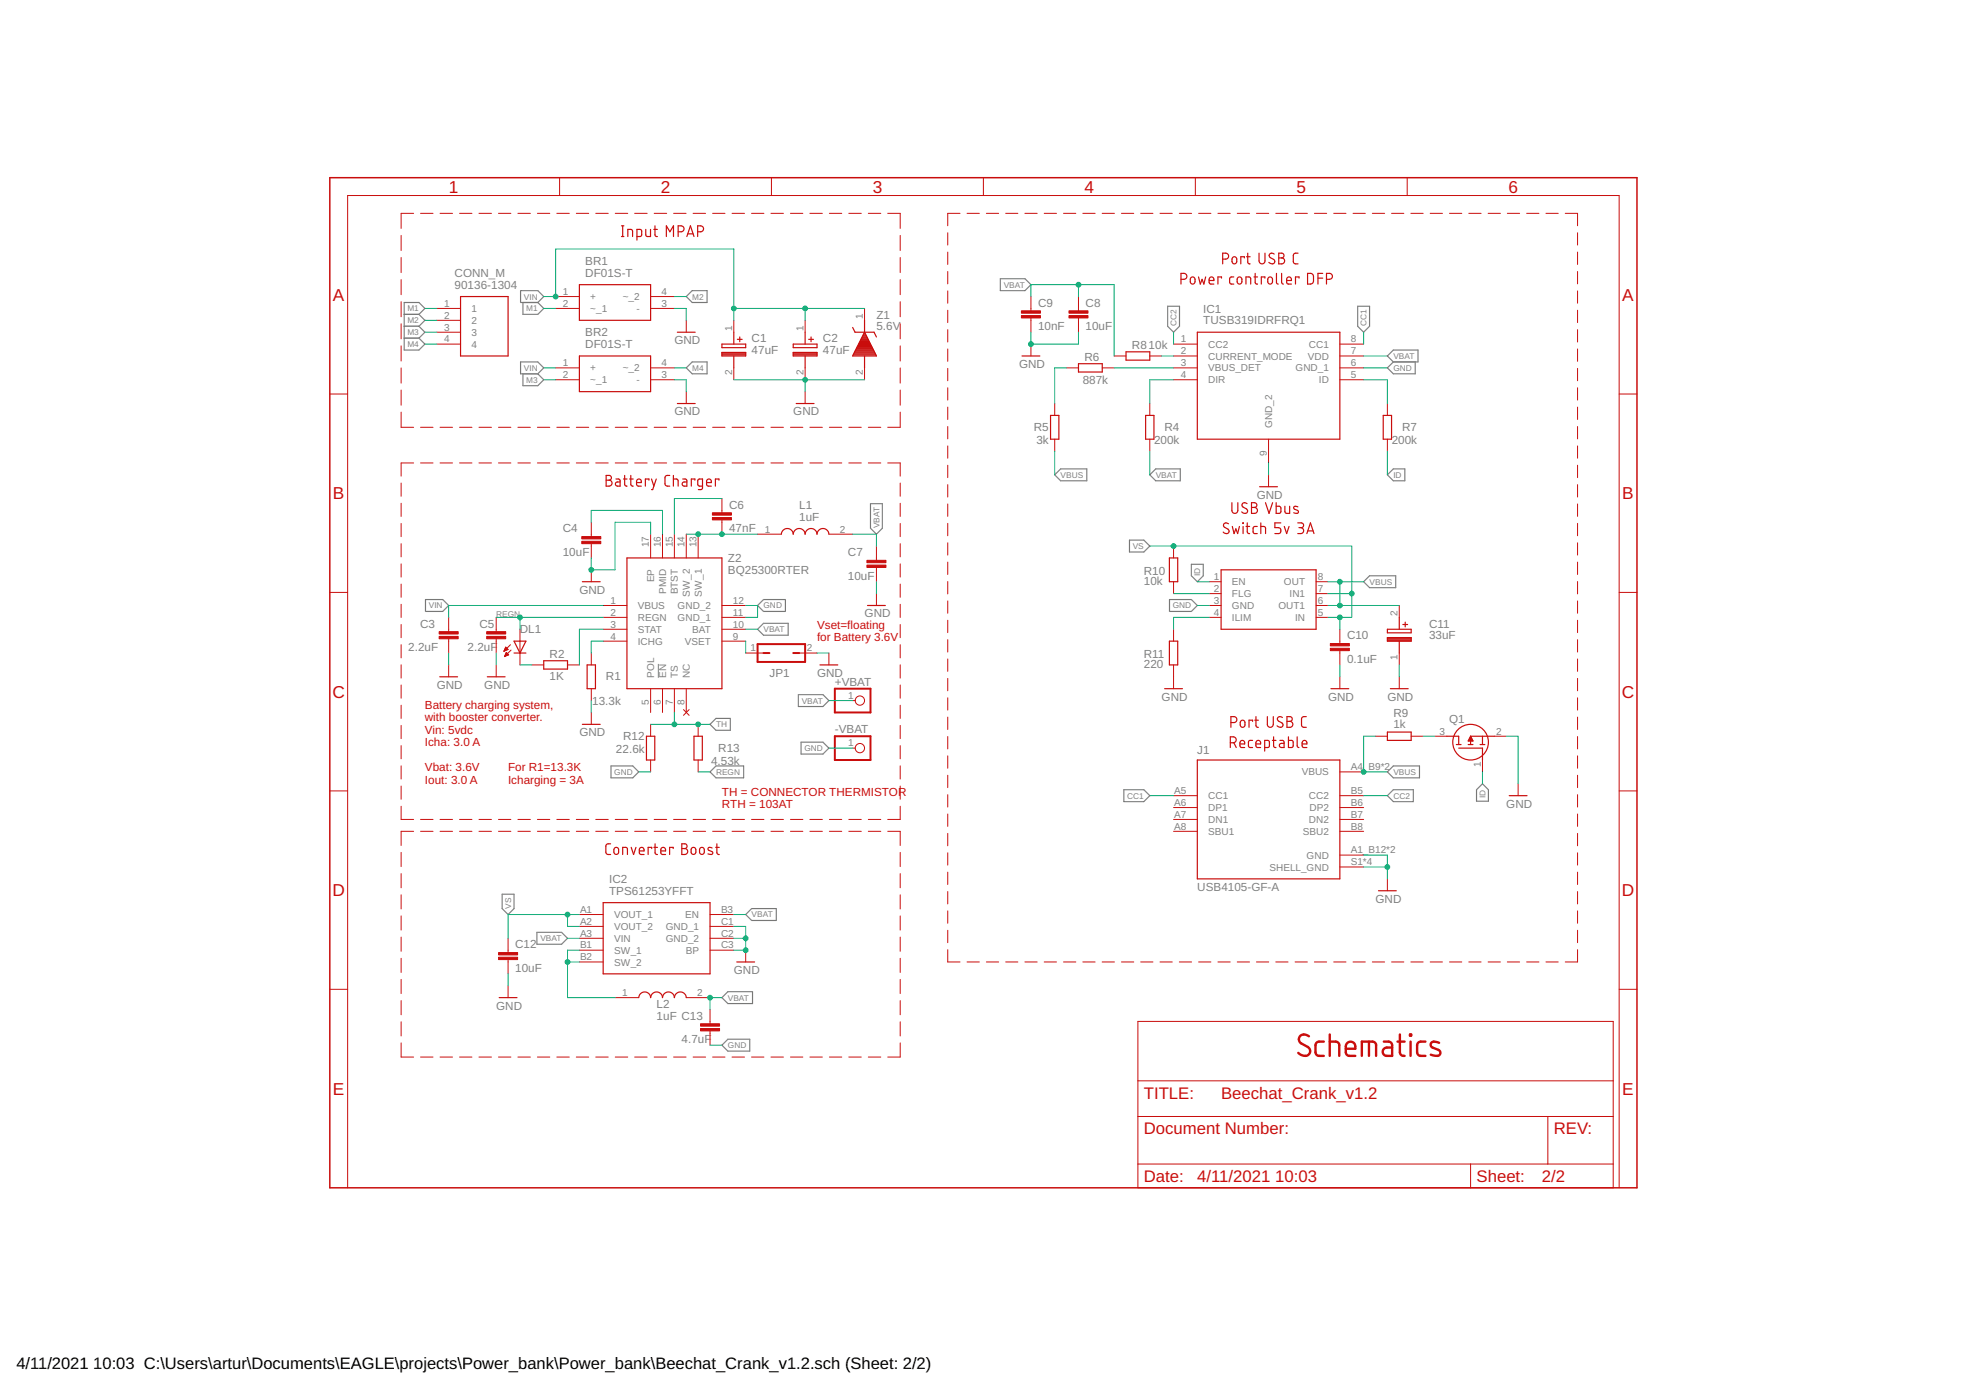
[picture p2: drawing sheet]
<svg xmlns="http://www.w3.org/2000/svg" width="420mm" height="297mm" viewBox="0 0 420 297" stroke-linecap="round" stroke-linejoin="round" font-family="sans-serif">
<path d="M140.7 141.9v2.9" fill="none" stroke="#808080" stroke-width=".21"/>
<g fill="none" stroke="#808080" stroke-width=".25">
<path d="M213.8 59.6h5.3l1.2 1.2-1.2 1.3h-5.3zM86.4 67.2h3.1M86.4 69.7h3.1M86.4 72.3h3.1M89.5 67.2l1.3-1.3-1.3-1.3h-3.1v10.2h3.1l1.3-1.3-1.3-1.2M89.5 67.2l1.3 1.3-1.3 1.2M89.5 69.7l1.3 1.3-1.3 1.3M111.3 62.1h3.6l1.3 1.3-1.3 1.2h-3.6zM111.3 77.3h3.6l1.3 1.3-1.3 1.3h-3.6zM111.8 64.6v2.6h3.1l1.3-1.3-1.3-1.3M111.8 79.9v2.5h3.1l1.3-1.2-1.3-1.3M146.7 63.4l1.2-1.3h3.2v2.5h-3.2z"/>
<path d="M146.7 78.6l1.2-1.3h3.2v2.6h-3.2zM249.5 65.4h2.6v4.3l-1.3 1.3-1.3-1.3zM290.2 65.4h2.5v4.3l-1.3 1.3-1.2-1.3zM296.5 76.1l1.3-1.3h5.2v2.5h-5.2zM297.8 77.3l-1.3 1.3 1.3 1.3h4.7v-2.6M186 107.6h2.6v5.3l-1.3 1.3-1.3-1.3zM226.7 100.2h5.6v2.5h-5.6l-1.3-1.2zM241.4 115.4h3.1l1.2 1.3-1.2 1.3h-3.1zM245.7 101.5l1.3-1.3h5.2v2.5h-5.2zM297.8 100.2h2.4v2.5h-2.4l-1.3-1.2zM90.9 128.1h3.7l1.3 1.3-1.3 1.3h-3.7zM161.9 129.4l1.3-1.3h4.7v2.6h-4.7z"/>
<path d="M161.9 134.5l1.3-1.3h5.2v2.5h-5.2zM249.9 128.1h4.7l1.3 1.3-1.3 1.3h-4.7zM254.6 120.6h2.6v2.4l-1.3 1.3-1.3-1.3zM291.4 124.3l1.3-1.3h5.6v2.6h-5.6zM151.7 154.8l1.3-1.3h3.1v2.6h-3.1zM170.6 148.4h5.3l1.2 1.3-1.2 1.3h-5.3zM171.2 158.6h4.7l1.2 1.3-1.2 1.2h-4.7zM130.6 163.7h4.6l1.3 1.3-1.3 1.2h-4.6zM151.7 165l1.3-1.3h5.9v2.5h-5.9zM240.2 168.8h4.3l1.2 1.2-1.2 1.3h-4.3zM296.5 165l1.3-1.3h5.6v2.5h-5.6zM296.5 170l1.3-1.2h4.2v2.5h-4.2z"/>
<path d="M316.8 167.5l1.3 1.3v2.4h-2.5v-2.4zM107.3 191.1h2.6v3.1l-1.3 1.2-1.3-1.2zM114.7 199.2h5.3l1.3 1.3-1.3 1.3h-5.3zM159.4 195.4l1.2-1.2h5.3v2.5h-5.3zM154.3 213.2l1.3-1.3h5.2v2.6h-5.2zM154.3 223.4l1.3-1.3h4.6v2.5h-4.6z"/>
</g>
<g fill="none" stroke="#c90d0c" stroke-width=".21">
<path d="M119.6 38v3.8M164.9 38v3.8M210.2 38v3.8M255.5 38v3.8M300.7 38v3.8M85.7 50.3v3.2M85.7 55v3.3M85.7 59.8v3.2M88.4 45.6h-2.7v3.2M89.9 45.6h2.6M94 45.6h2.7M98.2 45.6h2.7"/>
<path d="M102.4 45.6h2.6M106.5 45.6h2.7M110.7 45.6h2.6M114.9 45.6h2.6M119 45.6h2.7M123.2 45.6h2.6M127.3 45.6h2.7M131.5 45.6h2.7M135.6 45.6h2.7M139.8 45.6h2.7M144 45.6h2.6M148.1 45.6h2.7"/>
<path d="M152.3 45.6h2.6M156.4 45.6h2.7M160.6 45.6h2.7M164.8 45.6h2.6M168.9 45.6h2.7M173.1 45.6h2.6M177.2 45.6h2.7M181.4 45.6h2.7M185.6 45.6h2.6M189.7 45.6h2.7v3.2M192.4 50.3v3.2M192.4 55v3.3"/>
<path d="M192.4 59.8v3.2M202.5 49.7v2.7M202.5 53.9v2.6M202.5 58v2.7M205.2 45.6h-2.7v2.6M206.7 45.6h2.6M210.8 45.6h2.6M214.9 45.6h2.6M219 45.6h2.7M223.2 45.6h2.6M227.3 45.6h2.6M231.4 45.6h2.6"/>
<path d="M235.5 45.6h2.7M239.7 45.6h2.6M243.8 45.6h2.6M247.9 45.6h2.6M252 45.6h2.7M256.2 45.6h2.6M260.3 45.6h2.6M264.4 45.6h2.6M268.5 45.6h2.6M272.6 45.6h2.7M276.8 45.6h2.6M280.9 45.6h2.6"/>
<path d="M285 45.6h2.7M289.2 45.6h2.6M293.3 45.6h2.6M297.4 45.6h2.6M301.5 45.6h2.6M305.6 45.6h2.7M309.8 45.6h2.6M313.9 45.6h2.6M318 45.6h2.7M322.1 45.6h2.7M326.3 45.6h2.6M330.4 45.6h2.6"/>
<path d="M334.5 45.6h2.6v2.6M337.1 49.7v2.7M337.1 53.9v2.6M337.1 58v2.7M85.7 64.5v3.2M85.7 69.2v3.2M85.7 73.9v3.3M85.7 78.6v3.3M93.3 65.9h5.1M93.3 68.5h5.1M93.3 71h5.1M93.3 73.5h5.1"/>
<path d="M118.7 65.9h5.1M118.7 63.4h5.1M118.7 78.6h5.1M139 65.9h5.1M139 63.4h5.1M139 78.6h5.1M146.7 68.5v2.5M156.8 68.5v2.5M156.8 78.6v2.6M172.1 68.5v2.5M172.1 78.6v2.6M184.8 65.9v2.6"/>
<path d="M184.8 78.6v2.6M192.4 64.5v3.2M192.4 69.2v3.2M192.4 73.9v3.3M192.4 78.6v3.3M202.5 62.2v2.6M202.5 66.3v2.6M202.5 70.4v2.7M202.5 74.6v2.6M202.5 78.7v2.7M220.3 63.4v3M220.3 67.9v3.1"/>
<path d="M220.3 73.5v2.6M227.9 78.6h2.6M230.5 63.4v3M230.5 67.9v3.1M235.6 78.6h2.5M238.1 76.1h2.5M245.7 76.1h2.6M250.8 73.5h5.1M250.8 78.6h5.1M250.8 76.1h5.1M286.3 73.5h5.1M286.3 78.6h5.1"/>
<path d="M286.3 76.1h5.1M337.1 62.2v2.6M337.1 66.3v2.6M337.1 70.4v2.7M337.1 74.6v2.6M337.1 78.7v2.7M70.5 84.2h3.8M85.7 83.4v3.2M85.7 88.1v3.2h2.7M88.4 98.9h-2.7v2.8M89.9 91.3h2.6M89.9 98.9h2.6"/>
<path d="M94 91.3h2.7M94 98.9h2.7M98.2 91.3h2.7M98.2 98.9h2.7M102.4 91.3h2.6M102.4 98.9h2.6M106.5 91.3h2.7M106.5 98.9h2.7M110.7 91.3h2.6M110.7 98.9h2.6M114.9 91.3h2.6M114.9 98.9h2.6"/>
<path d="M118.7 81.2h5.1M119 91.3h2.7M119 98.9h2.7M123.2 91.3h2.6M123.2 98.9h2.6M127.3 91.3h2.7M127.3 98.9h2.7M131.5 91.3h2.7M131.5 98.9h2.7M135.6 91.3h2.7M135.6 98.9h2.7M139 81.2h5.1"/>
<path d="M139.8 91.3h2.7M139.8 98.9h2.7M144 91.3h2.6M144 98.9h2.6M146.7 83.7v2.5M148.1 91.3h2.7M148.1 98.9h2.7M152.3 91.3h2.6M152.3 98.9h2.6M156.4 91.3h2.7M156.4 98.9h2.7M160.6 91.3h2.7"/>
<path d="M160.6 98.9h2.7M164.8 91.3h2.6M164.8 98.9h2.6M168.9 91.3h2.7M168.9 98.9h2.7M172.1 83.7v2.5M173.1 91.3h2.6M173.1 98.9h2.6M177.2 91.3h2.7M177.2 98.9h2.7M181.4 91.3h2.7M181.4 98.9h2.7"/>
<path d="M185.6 91.3h2.6M185.6 98.9h2.6M189.7 98.9h2.7v2.8M192.4 88.1v3.2h-2.7M192.4 83.4v3.2M202.5 82.9v2.6M202.5 87v2.6M202.5 91.1v2.7M202.5 95.3v2.6M202.5 99.4v2.7M225.4 86.2v2.6M225.4 93.9v2.5"/>
<path d="M245.7 86.2v2.6M245.7 93.9v2.5M250.8 81.2h5.1M271.1 93.9v5M286.3 81.2h5.1M296.5 86.2v2.6M296.5 93.9v2.5M337.1 82.9v2.6M337.1 87v2.6M337.1 91.1v2.7M337.1 95.3v2.6M337.1 99.4v2.7"/>
<path d="M346 84.2h3.8M85.7 103.2v2.8M85.7 107.5v2.9M85.7 111.9v2.8M85.7 116.2v2.8M126.4 111.6v3.1M126.4 116.2v3M139 114.2v5M141.6 114.2v5M144.1 114.2v5M146.7 114.2v5M149.2 114.2v5"/>
<path d="M154.3 106.5v3.1M154.3 111.1v3.1M161.9 114.2h5.1M177.1 114.2h5.1M187.3 116.7v3M192.4 103.2v2.8M192.4 107.5v2.9M192.4 111.9v2.8M192.4 116.2v2.8M202.5 103.6v2.6M202.5 107.7v2.6M202.5 111.8v2.7"/>
<path d="M202.5 116v2.6M250.8 116.7v2.5M271.1 101.5v2.5M337.1 103.6v2.6M337.1 107.7v2.6M337.1 111.8v2.7M337.1 116v2.6M70.5 126.6h3.8M85.7 120.5v2.8M85.7 124.8v2.8M85.7 129.1v2.9M85.7 133.5v2.8"/>
<path d="M85.7 137.8v2.8M95.9 131.9v3.1M95.9 136.5v3.1M106 131.9v3.1M106 136.5v3.1M107.7 139.1h.1M107.8 139h.3M107.8 138.9h.6M107.9 138.7h.6M107.9 138.6h.5M108 138.5h.3M108 140h.6"/>
<path d="M108 138.4h.2M108 139.8h.6M108.1 138.3l.5 .5-.9 .4zM108.1 139.7h.4M108.1 139.6h.3M108.2 139.5h.1M108.2 139.4l.5 .5-.9 .4zM109.1 137.8l-1.4 1.4M109.2 138.9l-1.4 1.4M111.1 134.5v7.6M126.4 121.8v2.5M126.4 139.6v2.5"/>
<path d="M128.9 129.4h5.1M128.9 131.9h5.1M128.9 134.5h5.1M128.9 137h5.1M154.3 129.4h5.1M154.3 131.9h5.1M154.3 134.5h5.1M154.3 137h5.1M159.4 139.6h3.8M170.8 139.6h3.8M177.1 139.6v2.5M187.3 121.3v3"/>
<path d="M187.3 126.9v2.5M192.4 120.5v2.8M192.4 124.8v2.8M192.4 129.1v2.9M192.4 133.5v2.8M192.4 137.8v2.8M202.5 120.1v2.7M202.5 124.3v2.6M202.5 128.4v2.6M202.5 132.5v2.7M202.5 136.7v2.6M250.8 124.3v2.6"/>
<path d="M250.8 134.5v2.5M258.4 129.4h2.6M258.4 131.9h2.6M258.4 124.3h2.6M258.4 126.9h2.6M281.3 129.4h2.5M281.3 131.9h2.5M281.3 124.3h2.5M281.3 126.9h2.5M286.3 134.5v3M286.3 139v3.1M299 129.4v2.5"/>
<path d="M299 139.6v2.5M337.1 120.1v2.7M337.1 124.3v2.6M337.1 128.4v2.6M337.1 132.5v2.7M337.1 136.7v2.6M346 126.6h3.8M85.7 142.1v2.8M85.7 146.4v2.8M85.7 150.7v2.8M85.7 155v2.8M85.7 159.3v2.9"/>
<path d="M95.9 142.1v2.5M106 142.1v2.5M107.9 140.2h.2M107.9 140.1h.5M113.7 142.1h2.5M121.3 142.1h2.5M126.4 147.2v2.5M126.4 152.3v2.5M139 147.2v5.1M139 154.8v2.5M141.6 147.2v5.1M144.1 147.2v5.1"/>
<path d="M146.1 151.6l1.2 1.3M146.7 147.2v5.1M147.3 151.6l-1.2 1.3M149.2 154.8v2.5M182.2 149.7h.6M182.2 159.9h.6M192.4 142.1v2.8M192.4 146.4v2.8M192.4 150.7v2.8M192.4 155v2.8M192.4 159.3v2.9M202.5 140.8v2.7"/>
<path d="M202.5 145v2.6M202.5 149.1v2.6M202.5 153.2v2.7M202.5 157.4v2.6M250.8 142.1v5.1M286.3 144.6v2.6M294 157.3h2.5M299 144.6v2.6M301.6 157.3h2.5M306.7 157.3h2.5M319.4 157.3h2.5M337.1 140.8v2.7"/>
<path d="M337.1 145v2.6M337.1 149.1v2.6M337.1 153.2v2.7M337.1 157.4v2.6M70.5 169h3.8M85.7 163.7v2.8M85.7 168v2.8M85.7 172.3v2.8h2.7M88.4 177.7h-2.7v3M89.9 175.1h2.6M89.9 177.7h2.6M94 175.1h2.7"/>
<path d="M94 177.7h2.7M98.2 175.1h2.7M98.2 177.7h2.7M102.4 175.1h2.6M102.4 177.7h2.6M106.5 175.1h2.7M106.5 177.7h2.7M110.7 175.1h2.6M110.7 177.7h2.6M114.9 175.1h2.6M114.9 177.7h2.6M119 175.1h2.7"/>
<path d="M119 177.7h2.7M123.2 175.1h2.6M123.2 177.7h2.6M127.3 175.1h2.7M127.3 177.7h2.7M131.5 175.1h2.7M131.5 177.7h2.7M135.6 175.1h2.7M135.6 177.7h2.7M139 162.4v2.6M139.8 175.1h2.7M139.8 177.7h2.7"/>
<path d="M144 175.1h2.6M144 177.7h2.6M148.1 175.1h2.7M148.1 177.7h2.7M149.2 162.4v2.6M152.3 175.1h2.6M152.3 177.7h2.6M156.4 175.1h2.7M156.4 177.7h2.7M160.6 175.1h2.7M160.6 177.7h2.7M164.8 175.1h2.6"/>
<path d="M164.8 177.7h2.6M168.9 175.1h2.7M168.9 177.7h2.7M173.1 175.1h2.6M173.1 177.7h2.6M177.2 175.1h2.7M177.2 177.7h2.7M181.4 175.1h2.7M181.4 177.7h2.7M185.6 175.1h2.6M185.6 177.7h2.6M189.7 177.7h2.7v3"/>
<path d="M192.4 163.7v2.8M192.4 168v2.8M192.4 172.3v2.8h-2.7M202.5 161.5v2.7M202.5 165.7v2.6M202.5 169.8v2.7M202.5 173.9v2.7M202.5 178.1v2.6M250.8 175.1h5.1M250.8 177.7h5.1M250.8 170h5.1M250.8 172.6h5.1"/>
<path d="M286.3 175.1h5.1M286.3 177.7h5.1M286.3 170h5.1M286.3 172.6h5.1M286.3 165h5.1M316.8 162.4v2.6M324.4 167.5v2.5M337.1 161.5v2.7M337.1 165.7v2.6M337.1 169.8v2.7M337.1 173.9v2.7M337.1 178.1v2.6"/>
<path d="M346 169h3.8M85.7 182.2v3M85.7 186.7v3M85.7 191.2v3M85.7 195.7v3.1M123.8 195.4h5.1M123.8 198h5.1M151.7 195.4h5.1M151.7 198h5.1M192.4 182.2v3M192.4 186.7v3M192.4 191.2v3"/>
<path d="M192.4 195.7v3.1M202.5 182.2v2.7M202.5 186.4v2.6M202.5 190.5v2.7M202.5 194.6v2.7M202.5 198.8v2.6M286.3 182.7h5.1M286.3 185.3h5.1M296.5 187.8v2.6M337.1 182.2v2.7M337.1 186.4v2.6M337.1 190.5v2.7"/>
<path d="M337.1 194.6v2.7M337.1 198.8v2.6M70.5 211.4h3.8M85.7 200.3v3M85.7 204.8v3M85.7 209.3v3M85.7 213.8v3.1M85.7 218.4v3M108.6 200.5v3.1M108.6 205.1v3M108.6 210.7v2.5M123.8 205.6h5.1"/>
<path d="M123.8 200.5h5.1M123.8 203.1h5.1M131.4 213.2h5.1M146.7 213.2h5M151.7 200.5h5.1M151.7 203.1h5.1M151.7 215.7v3.1M159.4 203.1v2.5M192.4 200.3v3M192.4 204.8v3M192.4 209.3v3M192.4 213.8v3.1"/>
<path d="M192.4 218.4v3M202.5 202.9v2.7h2.7M206.7 205.6h2.6M210.8 205.6h2.6M214.9 205.6h2.6M219 205.6h2.7M223.2 205.6h2.6M227.3 205.6h2.6M231.4 205.6h2.6M235.5 205.6h2.7M239.7 205.6h2.6M243.2 218.3h101.6v35.5h-101.6z"/>
<path d="M243.8 205.6h2.6M247.9 205.6h2.6M252 205.6h2.7M256.2 205.6h2.6M260.3 205.6h2.6M264.4 205.6h2.6M268.5 205.6h2.6M272.6 205.6h2.7M276.8 205.6h2.6M280.9 205.6h2.6M285 205.6h2.7M289.2 205.6h2.6"/>
<path d="M293.3 205.6h2.6M297.4 205.6h2.6M301.5 205.6h2.6M305.6 205.6h2.7M309.8 205.6h2.6M313.9 205.6h2.6M318 205.6h2.7M322.1 205.6h2.7M326.3 205.6h2.6M330.4 205.6h2.6M337.1 202.9v2.7h-2.6M346 211.4h3.8"/>
<path d="M85.7 222.9v3h2.7M89.9 225.9h2.6M94 225.9h2.7M98.2 225.9h2.7M102.4 225.9h2.6M106.5 225.9h2.7M110.7 225.9h2.6M114.9 225.9h2.6M119 225.9h2.7M123.2 225.9h2.6M127.3 225.9h2.7M131.5 225.9h2.7"/>
<path d="M135.6 225.9h2.7M139.8 225.9h2.7M144 225.9h2.6M148.1 225.9h2.7M151.7 220.3v3.1M152.3 225.9h2.6M156.4 225.9h2.7M160.6 225.9h2.7M164.8 225.9h2.6M168.9 225.9h2.7M173.1 225.9h2.6M177.2 225.9h2.7"/>
<path d="M181.4 225.9h2.7M185.6 225.9h2.6M192.4 222.9v3h-2.7M243.2 238.6h101.6M243.2 231h101.6M330.8 238.6v10.2M74.3 253.8v-212h271.7v212M243.2 248.8h101.6M314.3 248.8v5"/>
<circle cx="183.8" cy="149.7" r=".99"/>
<circle cx="183.8" cy="159.9" r=".99"/>
</g>
<g fill="none" stroke="#c90d0c" stroke-width=".25">
<path d="M132.8 50.5h.5M132.8 48.3h.5M133.1 48.3v2.2M134.2 50.5v-1.5l.9 .1 .1 1.4M136.1 50.5h.8l.2-.2v-1l-.2-.3h-.8v2.3M138 49v1.3l.4 .2h.6v-1.5M139.7 49h.8M140 48.3v2l.5 .2M142.4 50.5v-2.2l.8 1.2 .7-1.2v2.2M144.9 49.5h.7a.63 .63 0 0 0 .6-.6 .63 .63 0 0 0-.6-.6h-.7v2.2M146.8 50.5l.8-2.2 .7 2.2M147 50h1.1"/>
<path d="M149.1 49.5h.6a.63 .63 0 0 0 .7-.6 .63 .63 0 0 0-.7-.6h-.6v2.2M252.4 59.7a1.14 1.14 0 0 0 1.1-.3l.2-.3-.2-.4-.3-.3h-.8v2.3M254.5 59.4l.5-.2a.86 .86 0 0 1 0 1.5l-.4-.1-.2-.2zM256.1 59.2l.4 1.5 .4-1 .4 1 .4-1.5M258.4 59.9h1a.53 .53 0 0 0-.3-.7 .53 .53 0 0 0-.7 .5l.1 .9 .9 .1M261 59.4v-.2h-.7v1.5M261.3 55.4h.6a.63 .63 0 0 0 .7-.7 .63 .63 0 0 0-.7-.6h-.6v2.3M263.4 55.1l.5-.2a.86 .86 0 0 1 0 1.5l-.4-.1-.2-.3zM263.7 59.2h-.7l-.2 .4 .1 1 .8 .1M264.5 59.4l.5-.2a.86 .86 0 0 1 0 1.5l-.4-.1-.2-.2zM265.9 55.1v-.2h-.7v1.5M266.4 54.9h.8"/>
<path d="M266.7 54.1v2.1l.5 .2M268 59.2h.8M268.2 58.4l.1 2.1 .5 .2M269.1 54.1v1.7a.63 .63 0 0 0 .6 .6 .63 .63 0 0 0 .6-.6v-1.7M270.3 59.4v-.2h-.7v1.5M271.1 59.4l.4-.2a.86 .86 0 0 1 0 1.5l-.3-.1-.2-.2zM272.3 54.3a.57 .57 0 0 0-.8-.1 .57 .57 0 0 0 0 .9l.7 .3a.57 .57 0 0 1 .1 .9 .57 .57 0 0 1-.9-.1l-.2-.1M272.8 58.4v2.1l.4 .2M273.3 54.1h.6a.51 .51 0 0 1 .5 .5 .51 .51 0 0 1-.5 .5 .63 .63 0 0 1 .7 .7 .63 .63 0 0 1-.7 .6h-.6zM273.3 55.1h.6M273.9 58.4v1.9l.1 .3 .3 .1M275 59.9h1a.53 .53 0 0 0-.4-.7 .53 .53 0 0 0-.6 .5l.1 .9 .9 .1"/>
<path d="M277.4 54.1h-.7l-.3 .5 .1 1.6 .2 .2h.7M277.6 59.4v-.2h-.7v1.5M279.4 58.4h.9l.3 .3 .1 .4-.1 1.4a1.14 1.14 0 0 1-1.2 .2zM281.7 59.4h1M282.7 58.4h-1v2.3M283.5 59.7a1.14 1.14 0 0 0 1.1-.3l.1-.5-.2-.4-1-.1v2.3M98.4 63.4h10.2v12.7h-10.2zM123.8 60.8h15.2v7.7h-15.2zM123.8 76.1h15.2v7.6h-15.2zM144.8 71h3.8M154.3 75.3h5.1v.8h-5.1zM154.3 73.5h5.1v.8h-5.1z"/>
<path d="M154.3 75.8h5.1M154.3 75.6h5.1M154.3 75.4h5.1M156.8 71v2.5M156.8 76.1v2.5M157.6 72.5h1M158.1 72v1M169.5 75.3h5.1v.8h-5.1zM169.5 73.5h5.1v.8h-5.1zM169.5 75.8h5.1M169.5 75.6h5.1M169.5 75.4h5.1"/>
<path d="M172.1 71v2.5M172.1 76.1v2.5M172.8 72.5h1M173.3 72v1M182.2 70l.5 1h4.1l.5 1M182.3 75.8h4.9M182.5 75.6h4.6M182.6 75.4h4.4M182.7 75.2h4.2M182.8 75h4M182.9 74.7h3.7M183 74.5h3.5"/>
<path d="M183.1 74.3h3.3M183.2 74.1h3.1M183.3 73.9h2.9M183.5 73.6h2.6M183.6 73.4h2.4M183.7 73.2h2.2M183.8 73h2M183.9 72.7h1.7M184 72.5h1.5M184.1 72.3h1.3M184.2 72.1h1.1M184.3 71.8h.9"/>
<path d="M184.4 71.6h.7M184.6 71.4h.4M184.7 71.2h.2M184.8 71l2.5 5.1h-5.1zM184.8 68.5v2.5M184.8 76.1v2.5M218.4 76.1h3.8M230.5 77.7h5.1v1.8h-5.1zM240.6 75.2h5.1v1.8h-5.1zM255.9 71h30.4v22.9h-30.4zM266.3 60.7v-1.5h.8l.2 .2v1.3M144.8 86.2h3.8"/>
<path d="M170.2 86.2h3.8M224.5 88.8h1.8v5.1h-1.8zM244.8 88.8h1.8v5.1h-1.8zM295.6 88.8h1.8v5.1h-1.8zM129.5 101.6h.7a.51 .51 0 0 1 .5 .5 .51 .51 0 0 1-.5 .5 .63 .63 0 0 1 .6 .7 .63 .63 0 0 1-.6 .6h-.7zM129.5 102.6h.7M131.6 102.4h.7l.2 .2v1.3h-.5a.44 .44 0 0 1-.5-.5 .44 .44 0 0 1 .5-.4h.5M133.2 102.4h.8M133.5 101.6v2l.5 .3M134 119.2h20.3v28h-20.3zM134.6 102.4h.7M134.8 101.6v2l.5 .3"/>
<path d="M136 103.1h1.1a.53 .53 0 0 0-.4-.7 .53 .53 0 0 0-.7 .5l.2 .9 .9 .1M138.7 102.6v-.2h-.8v1.5M139.2 102.4l.5 1.5M140.3 102.4l-.8 2.2h-.3M143.1 101.6h-.6l-.3 .2-.1 .3 .1 1.6 .4 .2h.5M143.9 102.4l.9 .1 .1 1.4M143.9 101.6v2.3M145.9 102.4h.7l.2 .2v1.3h-.6a.44 .44 0 0 1-.4-.5 .44 .44 0 0 1 .4-.4h.6M148.5 102.6v-.2h-.8v1.5M150.1 103.9h-.6l-.4-.3v-1l.3-.2h.7v1.9l-.2 .3h-.7M151 103.1h1a.53 .53 0 0 0-.3-.7 .53 .53 0 0 0-.7 .5l.1 .9 .9 .1M153.6 102.6v-.2h-.7v1.5"/>
<path d="M167 114.2a1.27 1.27 0 0 1 1.3-1.3 1.27 1.27 0 0 1 1.2 1.3 1.27 1.27 0 0 1 1.3-1.3 1.27 1.27 0 0 1 1.3 1.3 1.27 1.27 0 0 1 1.2-1.3 1.27 1.27 0 0 1 1.3 1.3 1.27 1.27 0 0 1 1.3-1.3 1.27 1.27 0 0 1 1.2 1.3M249.9 119.2h1.8v5.1h-1.8zM262.6 111.9a.57 .57 0 0 0-.9-.1 .57 .57 0 0 0 0 .9l.7 .4a.58 .58 0 0 1 .1 .8 .58 .58 0 0 1-.9 0l-.2-.2M263.3 107.4v1.7a.63 .63 0 0 0 .6 .6 .63 .63 0 0 0 .6-.6v-1.7M263.4 112.5l.3 1.5 .4-1 .4 1 .4-1.5M265.6 111.7l.1 .2zM265.7 112.5v1.5M266.3 112.5h.8M266.5 107.6a.57 .57 0 0 0-.9-.1 .57 .57 0 0 0 .1 .9l.7 .4a.58 .58 0 0 1 0 .8 .58 .58 0 0 1-.8 0l-.2-.2M266.6 111.7v1.9l.1 .3 .4 .1M267.5 107.4h.6a.51 .51 0 0 1 .5 .5 .51 .51 0 0 1-.5 .5 .63 .63 0 0 1 .6 .7 .63 .63 0 0 1-.6 .6h-.6zM267.5 108.4h.6"/>
<path d="M268.7 112.5h-.7l-.2 .4 .1 1 .8 .1M269.2 104h3.8M269.5 112.5h.6l.3 .3 .1 1.2M269.5 111.7v2.3M270.4 107.4l.8 2.3 .8-2.3M272.7 107.4v2.3h.8l.2-.4v-.9l-.3-.2h-.7M273.7 111.7h-1.2v1.1h.7a.65 .65 0 0 1 .5 .6 .65 .65 0 0 1-.5 .6h-.7M274.5 112.5l.5 1.5 .5-1.5M274.6 108.2v1.1l.1 .3 .3 .1h.6v-1.5M277.3 111.7h.8a.51 .51 0 0 1 .5 .5 .51 .51 0 0 1-.5 .6h-.5M277.4 108.3l-.6-.1-.3 .3v.2l.9 .5v.4l-.2 .1-.7-.1M278 112.8a.63 .63 0 0 1 .6 .6 .63 .63 0 0 1-.6 .6h-.7"/>
<path d="M279.3 114l.8-2.3 .7 2.3M279.5 113.5h1.1M109.9 137h2.5l-1.3 2.6zM109.9 139.6h2.5M124.5 124.3h3.8M185.4 129.4h3.8M249.9 137h1.8v5.1h-1.8zM261 121.8h20.3v12.7h-20.3zM296.5 136.2h5.1v.8h-5.1zM296.5 134.5h5.1v.7h-5.1zM296.5 136.9h5.1M296.5 136.7h5.1"/>
<path d="M296.5 136.5h5.1M296.5 136.3h5.1M299 131.9v2.6M299 137v2.6M299.8 133.5h1M300.3 132.9v1.1M94 144.6h3.8M104.1 144.6h3.8M116.2 141.2h5.1v1.8h-5.1zM124.5 154.8h3.8M125.5 142.1h1.8v5.1h-1.8zM138.2 157.3h1.7v5.1h-1.7z"/>
<path d="M148.3 157.3h1.8v5.1h-1.8zM175.2 142.1h3.8M248.9 147.2h3.8M262.9 158.7a1.14 1.14 0 0 0 1.2-.2l.1-.4-.1-.4-.3-.2h-.9v2.2M263.1 154.4h.6a.63 .63 0 0 0 .6-.6 .63 .63 0 0 0-.6-.7h-.6v2.3M263.7 158.7l.5 1M265 159h1a.53 .53 0 0 0-.4-.8 .53 .53 0 0 0-.6 .5l.1 .9 .9 .1M265.2 154.1l.4-.2a.86 .86 0 0 1 0 1.5h-.3l-.2-.3zM267.7 158.2h-.7l-.2 .4 .1 1 .8 .1M267.7 154.2v-.3h-.8v1.5M268.2 153.9h.7M268.4 159h1a.53 .53 0 0 0-.3-.8 .53 .53 0 0 0-.7 .5l.1 .9 .9 .1"/>
<path d="M268.4 153.1v2.1l.5 .2M270.3 159.7h.8l.2-.2v-1l-.2-.3h-.8v2.3M270.8 153.1v1.7a.63 .63 0 0 0 .7 .6 .63 .63 0 0 0 .6-.6v-1.7M271.9 158.2h.8M272.2 157.5v2l.5 .2M273.5 158.2h.7l.2 .4v1.1h-.5a.44 .44 0 0 1-.5-.4 .44 .44 0 0 1 .5-.4h.5M274.1 153.3a.57 .57 0 0 0-.9-.1 .57 .57 0 0 0 0 .9l.7 .4a.57 .57 0 0 1 .1 .8 .57 .57 0 0 1-.8 0l-.3-.2M275 153.1h.7a.51 .51 0 0 1 .5 .5 .51 .51 0 0 1-.5 .6 .63 .63 0 0 1 .6 .6 .63 .63 0 0 1-.6 .6h-.7zM275 154.2h.7M275.4 157.5v2.2h.7l.3-.2v-1l-.3-.3h-.7M277.2 157.5v2l.4 .2M278.3 159h1a.53 .53 0 0 0-.4-.8 .53 .53 0 0 0-.6 .5l.1 .9 .9 .1"/>
<path d="M279.2 153.1l-.7 .1-.3 .4v1.6l.3 .2h.7M284.4 147.2h3.8M296.5 156.4h5.1v1.8h-5.1zM297.1 147.2h3.8M309.2 157.3h2.5v1.8M311.2 159.1h1.1M311.7 159.9h5.1v2.5M313.8 159.1h1M313.8 158.3h1M313.9 158.1h.7M314 157.8h.5M314.1 157.6h.3"/>
<path d="M314.3 157.4h.1M314.3 157.3h5.1M314.3 157.3v1.8M314.3 157.3l.5 1h-1zM316.3 159.1h1M316.8 157.3v1.8M255.9 162.4h30.4v25.4h-30.4zM322.5 170h3.8M128.9 192.9h22.8v15.2h-22.8zM130.5 180.3l-.8 .1-.2 .4 .1 1.6 .2 .2h.7M131.3 181.3l.5-.2a.9 .9 0 0 1 .2 1.4l-.4 .1-.4-.3zM133.1 182.6v-1.5l.9 .1 .1 1.4"/>
<path d="M134.9 181.1l.5 1.5 .5-1.5M136.6 181.8h1a.53 .53 0 0 0-.3-.7 .53 .53 0 0 0-.7 .5l.1 .9 .9 .1M139.3 181.3v-.2h-.8v1.5M139.7 181.1h.8M140 180.3v2.1l.5 .2M141.2 181.8h1a.53 .53 0 0 0-.3-.7 .53 .53 0 0 0-.7 .5l.1 .9 .9 .1M143.9 181.3v-.2h-.8v1.5M145.7 180.3h.6a.51 .51 0 0 1 .5 .5 .51 .51 0 0 1-.5 .5 .63 .63 0 0 1 .7 .7 .63 .63 0 0 1-.7 .6h-.6zM145.7 181.3h.6M147.8 181.3l.5-.2a.88 .88 0 0 1 .2 1.4l-.4 .1-.4-.3zM149.6 181.3l.5-.2a.88 .88 0 0 1 .2 1.4l-.4 .1-.4-.3zM152.2 181.2l-.7-.1-.2 .4 1 .6v.4l-.3 .1-.7-.1"/>
<path d="M153 181.1h.7M153.2 180.3v1.9l.2 .4h.3M294.6 190.4h3.8M106.7 213.2h3.8M136.5 213.2a1.27 1.27 0 0 1 1.3-1.2 1.27 1.27 0 0 1 1.2 1.2 1.27 1.27 0 0 1 1.3-1.2 1.27 1.27 0 0 1 1.3 1.2 1.27 1.27 0 0 1 1.3-1.2 1.27 1.27 0 0 1 1.2 1.2 1.27 1.27 0 0 1 1.3-1.2 1.27 1.27 0 0 1 1.3 1.2M157.5 205.6h3.8"/>
<circle cx="314.3" cy="158.6" r="3.8"/>
</g>
<g fill="none" stroke="#c90d0c" stroke-width=".51">
<path d="M279.7 221.4a1.2 1.2 0 0 0-1.4-.3 1.2 1.2 0 0 0-.7 1.3l.3 .4 1.6 .9a1.07 1.07 0 0 1 .3 1.5 1.07 1.07 0 0 1-1.5 .3l-.8-.5M282.9 222.6h-1.2l-.4 .3-.2 .5v1.5l.2 .4 .4 .3h1.2M284.2 222.6h1.3l.6 .3 .1 .5v2.2M284.2 221.1v4.5M287.6 224.1h2a1.07 1.07 0 0 0-.7-1.5 1.07 1.07 0 0 0-1.3 1v1.3l.2 .4 .3 .3h1.5M291 225.6v-3h2.3l.6 .3 .2 .5v2.2M292.6 222.6v3M295.7 222.6h1.3l.5 .5v2.5h-1.1a.89 .89 0 0 1-.9-.9 .89 .89 0 0 1 .9-.8h1.1M298.7 222.6h1.5M299.2 221.1v4l.5 .5h.5M301.3 221.1h.3v.2h-.3zM301.5 222.6v3"/>
<path d="M304.6 222.6h-1.2l-.4 .3-.1 .5v1.5l.1 .4 .4 .3h1.2M307.6 222.8l-.8-.2a.71 .71 0 0 0-.9 .2 .71 .71 0 0 0 .1 1l1.4 .6a.66 .66 0 0 1 .4 .7 .66 .66 0 0 1-.6 .5l-1.4-.2"/>
</g>
<path d="M70.5 38h279.3v215.8h-279.3z" fill="none" stroke="#c90d0c" stroke-width=".32"/>
<g fill="#c90d0c" stroke="#c90d0c" stroke-width=".21">
<path d="M93.9 136h4v.5h-4z"/>
<path d="M93.9 135h4v.5h-4z"/>
<path d="M124.3 115.7h4.1v.5h-4.1z"/>
<path d="M124.3 114.7h4.1v.5h-4.1z"/>
<path d="M104 136h4.1v.5h-4.1z"/>
<path d="M104 135h4.1v.5h-4.1z"/>
<path d="M152.3 110.6h4v.5h-4z"/>
<path d="M152.3 109.6h4v.5h-4z"/>
<path d="M185.3 120.8h4v.5h-4z"/>
<path d="M185.3 119.7h4v.5h-4z"/>
<path d="M228.5 67.4h4v.5h-4z"/>
<path d="M228.5 66.4h4v.5h-4z"/>
<path d="M218.3 67.4h4.1v.5h-4.1z"/>
<path d="M218.3 66.4h4.1v.5h-4.1z"/>
<path d="M284.3 138.5h4.1v.5h-4.1z"/>
<path d="M284.3 137.5h4.1v.5h-4.1z"/>
<path d="M106.6 204.6h4v.5h-4z"/>
<path d="M106.6 203.6h4v.5h-4z"/>
<path d="M149.7 219.8h4.1v.5h-4.1z"/>
<path d="M149.7 218.8h4.1v.5h-4.1z"/>
</g>
<path d="M161.9 137.6h10.2v3.9h-10.2zM163.2 139.6h1.2M169.5 139.6h1.3M178.4 147.2h7.6v5.1h-7.6zM178.4 157.3h7.6v5.1h-7.6z" fill="none" stroke="#c90d0c" stroke-width=".42"/>
<g fill="none" stroke="#0dab76" stroke-width=".21">
<path d="M90.8 65.9h2.5M90.8 68.5h2.5M90.8 71h2.5M90.8 73.5h2.5M116.2 65.9h2.5M116.2 63.4h2.5v-10.2h38.1v15.3M116.2 78.6h2.5M144.1 65.9h2.6v2.6M144.1 63.4h2.6M144.1 78.6h2.6M156.8 65.9h28M172.1 65.9v2.6"/>
<path d="M220.3 71v2.5h10.2v-2.5M220.3 63.4v-2.6h17.8v15.3M227.9 78.6h-2.5v7.6M230.5 60.8v2.6M238.1 78.6h12.7M248.3 76.1h2.5M250.8 71v2.5M291.4 78.6h5.1M291.4 76.1h5.1M291.4 71v2.5M116.2 81.2h2.5M144.1 81.2h2.6v2.5"/>
<path d="M156.8 81.2h28M172.1 81.2v2.5M225.4 96.4v5.1M245.7 96.4v5.1M250.8 81.2h-5.1v5M271.1 98.9v2.6M291.4 81.2h5.1v5M296.5 96.4v5.1M126.4 111.6v-2.5h15.2v5.1M139 114.2v-2.6h-7.6v10.2h-5v-2.6M146.7 114.2h15.2M154.3 106.5h-10.2v7.7"/>
<path d="M182.2 114.2h5.1v2.5M245.7 116.7h43.2v15.2h-5.1M95.9 139.6v2.5M106 139.6v2.5M106 131.9h22.9M111.1 131.9v2.6M128.9 137h-2.5v2.6M128.9 129.4h-33v2.5M128.9 134.5h-5.1v7.6M159.4 129.4h2.5v2.5h-2.5M159.4 137v2.6M159.4 134.5h2.5"/>
<path d="M174.6 139.6h2.5M187.3 124.3v2.6M250.8 126.9h7.6M255.9 129.4h2.5M255.9 124.3h2.5M258.4 131.9h-7.6v2.6M283.8 129.4h15.2M283.8 124.3h7.6M283.8 126.9h5.1M286.3 124.3v5.1M286.3 131.9v2.6M111.1 142.1h2.6"/>
<path d="M126.4 149.7v2.6M139 154.8h12.7M144.1 152.3v2.5M177.1 159.9h5.1M177.1 149.7h5.1M286.3 142.1v2.5M294 157.3h-2.6v7.7h5.1M299 142.1v2.5M304.1 157.3h2.6M321.9 157.3h2.5v10.2M136.5 165h2.5M149.2 165h2.5"/>
<path d="M245.7 170h5.1M291.4 170h5.1M316.8 165v2.5M121.3 195.4v2.6h2.5M123.8 195.4h-15.2v5.1M156.8 198h2.6v5.1h-2.6M156.8 195.4h2.6M291.4 182.7h5.1v5.1M291.4 185.3h5.1M108.6 208.1v2.6M121.3 200.5h2.5M121.3 205.6h2.5"/>
<path d="M123.8 203.1h-2.5v10.1h10.1M154.3 213.2h-2.6v2.5M156.8 200.5h2.6M151.7 223.4h2.6"/>
</g>
<g fill="#0dab76" stroke="#0dab76" stroke-width=".21">
<circle cx="172.1" cy="81.2" r=".51"/>
<circle cx="126.4" cy="121.8" r=".51"/>
<circle cx="220.3" cy="73.5" r=".51"/>
<circle cx="296.5" cy="185.3" r=".51"/>
<circle cx="159.4" cy="200.5" r=".51"/>
<circle cx="159.4" cy="203.1" r=".51"/>
<circle cx="156.8" cy="65.9" r=".51"/>
<circle cx="118.7" cy="63.4" r=".51"/>
<circle cx="172.1" cy="65.9" r=".51"/>
<circle cx="111.1" cy="131.9" r=".51"/>
<circle cx="149.2" cy="114.2" r=".51"/>
<circle cx="154.3" cy="114.2" r=".51"/>
<circle cx="230.5" cy="60.8" r=".51"/>
<circle cx="151.7" cy="213.2" r=".51"/>
<circle cx="291.4" cy="165" r=".51"/>
<circle cx="286.3" cy="129.4" r=".51"/>
<circle cx="286.3" cy="124.3" r=".51"/>
<circle cx="144.1" cy="154.8" r=".51"/>
<circle cx="149.2" cy="154.8" r=".51"/>
<circle cx="121.3" cy="205.6" r=".51"/>
<circle cx="288.9" cy="126.9" r=".51"/>
<circle cx="250.8" cy="116.7" r=".51"/>
<circle cx="286.3" cy="131.9" r=".51"/>
<circle cx="121.3" cy="195.4" r=".51"/>
</g>
<g font-size="3.7" fill="#c90d0c">
<text x="95.9" y="41.2">1</text>
<text x="141.2" y="41.2">2</text>
<text x="186.5" y="41.2">3</text>
<text x="231.8" y="41.2">4</text>
<text x="277.1" y="41.2">5</text>
<text x="322.4" y="41.2">6</text>
<text x="71.2" y="64.3">A</text>
<text x="346.7" y="64.3">A</text>
<text x="71.2" y="106.7">B</text>
<text x="346.7" y="106.7">B</text>
<text x="71.1" y="149.1">C</text>
<text x="346.6" y="149.1">C</text>
<text x="71.1" y="191.5">D</text>
<text x="346.6" y="191.5">D</text>
<text x="71.2" y="233.9">E</text>
<text x="346.7" y="233.9">E</text>
</g>
<g font-size="3.6" fill="#c90d0c">
<text x="244.4" y="234.8">TITLE:</text>
<text x="261" y="234.8">Beechat_Crank_v1.2</text>
<text x="244.4" y="242.4">Document Number:</text>
<text x="332.1" y="242.4">REV:</text>
<text x="244.4" y="252.6">Date:</text>
<text x="255.9" y="252.6">4/11/2021</text>
<text x="272.5" y="252.6">10:03</text>
<text x="315.6" y="252.6">Sheet:</text>
<text x="329.5" y="252.6">2/2</text>
</g>
<g font-size="3.5">
<text x="3.5" y="292.5">4/11/2021</text>
<text x="19.9" y="292.5">10:03 C:\Users\artur\Documents\EAGLE\projects\Power_bank\Power_bank\Beechat_Crank_v1.2.sch (Sheet: 2/2)</text>
</g>
<g font-size="2.5" fill="#808080">
<text x="97.2" y="59.2">CONN_M</text>
<text x="125.1" y="59.2">DF01S-T</text>
<text x="125.1" y="56.6">BR1</text>
<text x="97.2" y="61.7">90136-1304</text>
<text x="221.8" y="65.5">C9</text>
<text x="232" y="65.5">C8</text>
<text x="125.1" y="71.9">BR2</text>
<text x="187.3" y="70.6">5.6V</text>
<text x="187.3" y="68.1">Z1</text>
<text x="221.8" y="70.6">10nF</text>
<text x="232" y="70.6">10uF</text>
<text x="257.1" y="69.3">TUSB319IDRFRQ1</text>
<text x="257.1" y="66.8">IC1</text>
<text x="125.1" y="74.4">DF01S-T</text>
<text x="144.1" y="73.5">GND</text>
<text x="160.6" y="75.7">47uF</text>
<text x="160.6" y="73.1">C1</text>
<text x="175.9" y="75.7">47uF</text>
<text x="175.9" y="73.1">C2</text>
<text x="231.7" y="77.1">R6</text>
<text x="241.9" y="74.6">R810k</text>
<text x="217.8" y="78.6">GND</text>
<text x="231.4" y="82.2">887k</text>
<text x="144.1" y="88.8">GND</text>
<text x="169.5" y="88.8">GND</text>
<text x="220.9" y="92">R5</text>
<text x="221.5" y="94.9">3k</text>
<text x="246.6" y="94.9">200k</text>
<text x="248.9" y="92">R4</text>
<text x="297.4" y="94.9">200k</text>
<text x="299.7" y="92">R7</text>
<text x="268.6" y="106.5">GND</text>
<text x="120.3" y="113.8">C4</text>
<text x="155.8" y="113.8">47nF</text>
<text x="155.8" y="108.7">C6</text>
<text x="170.8" y="111.2">1uF</text>
<text x="170.8" y="108.7">L1</text>
<text x="120.3" y="118.9">10uF</text>
<text x="181.2" y="118.9">C7</text>
<text x="155.6" y="122.7">BQ25300RTER</text>
<text x="155.6" y="120.1">Z2</text>
<text x="181.2" y="123.9">10uF</text>
<text x="244.4" y="125.1">10k</text>
<text x="244.4" y="122.8">R10</text>
<text x="123.8" y="126.9">GND</text>
<text x="184.8" y="131.9">GND</text>
<text x="89.8" y="134.1">C3</text>
<text x="102.5" y="134.1">C5</text>
<text x="111.1" y="135.2">DL1</text>
<text x="287.9" y="136.6">C10</text>
<text x="305.4" y="136.6">33uF</text>
<text x="305.4" y="134.1">C11</text>
<text x="87.2" y="139.2">2.2uF</text>
<text x="99.9" y="139.2">2.2uF</text>
<text x="117.5" y="140.6">R2</text>
<text x="244.4" y="142.9">220</text>
<text x="244.4" y="140.6">R11</text>
<text x="287.9" y="141.7">0.1uF</text>
<text x="93.3" y="147.2">GND</text>
<text x="103.5" y="147.2">GND</text>
<text x="117.5" y="145.4">1K</text>
<text x="129.5" y="145.4">R1</text>
<text x="164.4" y="144.6">JP1</text>
<text x="174.6" y="144.6">GND</text>
<text x="178.4" y="146.5">+VBAT</text>
<text x="248.3" y="149.7">GND</text>
<text x="283.8" y="149.7">GND</text>
<text x="296.5" y="149.7">GND</text>
<text x="126.6" y="150.7">13.3k</text>
<text x="297.8" y="155.6">1k</text>
<text x="297.8" y="153.3">R9</text>
<text x="309.7" y="154.4">Q1</text>
<text x="123.8" y="157.3">GND</text>
<text x="131.6" y="160.9">22.6k</text>
<text x="133.2" y="158.1">R12</text>
<text x="153.5" y="160.6">R13</text>
<text x="178.4" y="156.7">-VBAT</text>
<text x="255.9" y="161.1">J1</text>
<text x="152" y="163.4">4.53k</text>
<text x="321.9" y="172.6">GND</text>
<text x="130.2" y="191.2">TPS61253YFFT</text>
<text x="130.2" y="188.7">IC2</text>
<text x="255.9" y="190.3">USB4105-GF-A</text>
<text x="294" y="192.9">GND</text>
<text x="110.1" y="202.7">C12</text>
<text x="110.1" y="207.7">10uF</text>
<text x="156.8" y="208.1">GND</text>
<text x="106" y="215.7">GND</text>
<text x="140.3" y="215.4">L2</text>
<text x="140.3" y="217.9">1uF C13</text>
<text x="145.7" y="223">4.7uF</text>
</g>
<g font-size="2.5" fill="#c90d0c">
<text x="174.6" y="134.3">Vset=floating</text>
<text x="174.6" y="137">for Battery 3.6V</text>
<text x="90.8" y="151.5">Battery charging system,</text>
<text x="90.8" y="154.2">with booster converter.</text>
<text x="90.8" y="156.8">Vin: 5vdc</text>
<text x="90.8" y="159.5">Icha: 3.0 A</text>
<text x="90.8" y="164.8">Vbat: 3.6V</text>
<text x="90.8" y="167.5">Iout: 3.0 A</text>
<text x="108.6" y="164.8">For R1=13.3K</text>
<text x="108.6" y="167.5">Icharging = 3A</text>
<text x="154.3" y="170">TH = CONNECTOR THERMISTOR</text>
<text x="154.3" y="172.6">RTH = 103AT</text>
</g>
<g font-size="2.1" fill="#808080">
<text x="94.9" y="65.6">1</text>
<text x="120.3" y="63">1</text>
<text x="120.3" y="65.6">2</text>
<text x="126.2" y="64.1">+</text>
<text x="133.1" y="64.1">~_2</text>
<text x="141.4" y="63">4</text>
<text x="141.4" y="65.6">3</text>
<text x="94.9" y="68.1">2</text>
<text x="94.9" y="70.6">3</text>
<text x="100.8" y="66.7">1</text>
<text x="100.8" y="69.2">2</text>
<text x="100.8" y="71.8">3</text>
<text x="126.2" y="66.7">~_1</text>
<text x="136" y="66.7">-</text>
<text x="156.5" y="70.6" transform="rotate(-90 156.5 70.6)">1</text>
<text x="171.7" y="70.6" transform="rotate(-90 171.7 70.6)">1</text>
<text x="184.4" y="68.1" transform="rotate(-90 184.4 68.1)">1</text>
<text x="94.9" y="73.2">4</text>
<text x="100.8" y="74.3">4</text>
<text x="252.4" y="73.2">1</text>
<text x="252.4" y="75.7">2</text>
<text x="258.2" y="74.3">CC2</text>
<text x="258.2" y="76.8">CURRENT_MODE</text>
<text x="279.5" y="76.8">VDD</text>
<text x="279.7" y="74.3">CC1</text>
<text x="288.7" y="73.2">8</text>
<text x="288.7" y="75.7">7</text>
<text x="120.3" y="78.3">1</text>
<text x="120.3" y="80.8">2</text>
<text x="126.2" y="79.4">+</text>
<text x="126.2" y="81.9">~_1</text>
<text x="133.1" y="79.4">~_2</text>
<text x="136" y="81.9">-</text>
<text x="141.4" y="78.3">4</text>
<text x="141.4" y="80.8">3</text>
<text x="156.5" y="80.1" transform="rotate(-90 156.5 80.1)">2</text>
<text x="171.7" y="80.1" transform="rotate(-90 171.7 80.1)">2</text>
<text x="184.4" y="80.1" transform="rotate(-90 184.4 80.1)">2</text>
<text x="252.4" y="78.3">3</text>
<text x="252.4" y="80.8">4</text>
<text x="258.2" y="79.4">VBUS_DET</text>
<text x="258.2" y="81.9">DIR</text>
<text x="276.9" y="79.4">GND_1</text>
<text x="281.9" y="81.9">ID</text>
<text x="288.7" y="78.3">6</text>
<text x="288.7" y="80.8">5</text>
<text x="271.9" y="91.5" transform="rotate(-90 271.9 91.5)">GND_2</text>
<text x="270.8" y="97.4" transform="rotate(-90 270.8 97.4)">9</text>
<text x="163.5" y="113.8">1</text>
<text x="179.5" y="113.8">2</text>
<text x="138.7" y="116.9" transform="rotate(-90 138.7 116.9)">17</text>
<text x="141.2" y="116.9" transform="rotate(-90 141.2 116.9)">16</text>
<text x="143.8" y="116.9" transform="rotate(-90 143.8 116.9)">15</text>
<text x="146.3" y="116.9" transform="rotate(-90 146.3 116.9)">14</text>
<text x="148.9" y="116.9" transform="rotate(-90 148.9 116.9)">13</text>
<text x="139.8" y="124.4" transform="rotate(-90 139.8 124.4)">EP</text>
<text x="259.4" y="124">1</text>
<text x="263.3" y="125.1">EN</text>
<text x="274.4" y="125.1">OUT</text>
<text x="281.6" y="124">8</text>
<text x="130.5" y="129">1</text>
<text x="130.5" y="131.6">2</text>
<text x="136.3" y="130.2">VBUS</text>
<text x="142.4" y="126.9" transform="rotate(-90 142.4 126.9)">PMID</text>
<text x="144.8" y="130.2">GND_2</text>
<text x="144.9" y="127" transform="rotate(-90 144.9 127)">BTST</text>
<text x="147.4" y="127.5" transform="rotate(-90 147.4 127.5)">SW_2</text>
<text x="150" y="127.5" transform="rotate(-90 150 127.5)">SW_1</text>
<text x="156.6" y="129">12</text>
<text x="156.6" y="131.6">11</text>
<text x="259.4" y="126.5">2</text>
<text x="259.4" y="129">3</text>
<text x="259.4" y="131.6">4</text>
<text x="263.3" y="127.6">FLG</text>
<text x="263.3" y="130.2">GND</text>
<text x="273.2" y="130.2">OUT1</text>
<text x="275.6" y="127.6">IN1</text>
<text x="281.6" y="131.6">5</text>
<text x="281.6" y="129">6</text>
<text x="281.6" y="126.5">7</text>
<text x="298.7" y="131.6" transform="rotate(-90 298.7 131.6)">2</text>
<text x="130.5" y="134.1">3</text>
<text x="130.5" y="136.7">4</text>
<text x="136.3" y="132.7">REGN</text>
<text x="136.3" y="135.2">STAT</text>
<text x="136.3" y="137.8">ICHG</text>
<text x="144.8" y="132.7">GND_1</text>
<text x="146.4" y="137.8">VSET</text>
<text x="148" y="135.2">BAT</text>
<text x="156.6" y="134.1">10</text>
<text x="156.6" y="136.7">9</text>
<text x="263.3" y="132.7">ILIM</text>
<text x="276.8" y="132.7">IN</text>
<text x="160.4" y="139.2">1</text>
<text x="172.4" y="139.2">2</text>
<text x="298.7" y="141.1" transform="rotate(-90 298.7 141.1)">1</text>
<text x="139.8" y="144.8" transform="rotate(-90 139.8 144.8)">POL</text>
<text x="142.4" y="144.8" transform="rotate(-90 142.4 144.8)">EN</text>
<text x="144.9" y="144.8" transform="rotate(-90 144.9 144.8)">TS</text>
<text x="147.4" y="144.8" transform="rotate(-90 147.4 144.8)">NC</text>
<text x="181.2" y="149.4">1</text>
<text x="138.7" y="150.7" transform="rotate(-90 138.7 150.7)">5</text>
<text x="141.2" y="150.7" transform="rotate(-90 141.2 150.7)">6</text>
<text x="143.8" y="150.7" transform="rotate(-90 143.8 150.7)">7</text>
<text x="146.3" y="150.7" transform="rotate(-90 146.3 150.7)">8</text>
<text x="181.2" y="159.5">1</text>
<text x="307.7" y="157">3</text>
<text x="319.7" y="157">2</text>
<text x="278.2" y="165.7">VBUS</text>
<text x="288.7" y="164.6">A4_B9*2</text>
<text x="316.5" y="164" transform="rotate(-90 316.5 164)">1</text>
<text x="250.9" y="169.7">A5</text>
<text x="250.9" y="172.2">A6</text>
<text x="258.2" y="170.8">CC1</text>
<text x="258.2" y="173.3">DP1</text>
<text x="279.7" y="170.8">CC2</text>
<text x="279.9" y="173.3">DP2</text>
<text x="288.7" y="169.7">B5</text>
<text x="288.7" y="172.2">B6</text>
<text x="250.9" y="174.8">A7</text>
<text x="250.9" y="177.3">A8</text>
<text x="258.2" y="175.9">DN1</text>
<text x="258.2" y="178.4">SBU1</text>
<text x="278.4" y="178.4">SBU2</text>
<text x="279.7" y="175.9">DN2</text>
<text x="288.7" y="174.8">B7</text>
<text x="288.7" y="177.3">B8</text>
<text x="279.3" y="183.5">GND</text>
<text x="288.7" y="182.4">A1_B12*2</text>
<text x="288.7" y="184.9">S1*4</text>
<text x="271.3" y="186">SHELL_GND</text>
<text x="124" y="195.1">A1</text>
<text x="124" y="197.6">A2</text>
<text x="131.2" y="196.2">VOUT_1</text>
<text x="146.5" y="196.2">EN</text>
<text x="154.1" y="195.1">B3</text>
<text x="154.1" y="197.6">C1</text>
<text x="124" y="200.1">A3</text>
<text x="124" y="202.7">B1</text>
<text x="131.2" y="198.7">VOUT_2</text>
<text x="131.2" y="201.3">VIN</text>
<text x="131.2" y="203.8">SW_1</text>
<text x="142.3" y="198.7">GND_1</text>
<text x="142.3" y="201.3">GND_2</text>
<text x="146.6" y="203.8">BP</text>
<text x="154.1" y="200.1">C2</text>
<text x="154.1" y="202.7">C3</text>
<text x="124" y="205.2">B2</text>
<text x="131.2" y="206.3">SW_2</text>
<text x="133" y="212.8">1</text>
<text x="149" y="212.8">2</text>
</g>
<g font-size="1.8" fill="#808080">
<text x="112" y="64">VIN</text>
<text x="147.9" y="64">M2</text>
<text x="214.5" y="61.5">VBAT</text>
<text x="87.1" y="66.5">M1</text>
<text x="87.1" y="69.1">M2</text>
<text x="87.1" y="71.6">M3</text>
<text x="112.5" y="66.5">M1</text>
<text x="251.4" y="69.7" transform="rotate(-90 251.4 69.7)">CC2</text>
<text x="292.1" y="69.7" transform="rotate(-90 292.1 69.7)">CC1</text>
<text x="87.1" y="74.2">M4</text>
<text x="297.8" y="76.7">VBAT</text>
<text x="112" y="79.2">VIN</text>
<text x="112.5" y="81.8">M3</text>
<text x="147.9" y="79.2">M4</text>
<text x="297.8" y="79.2">GND</text>
<text x="226.7" y="102.1">VBUS</text>
<text x="247" y="102.1">VBAT</text>
<text x="297.8" y="102.1">ID</text>
<text x="187.9" y="112.9" transform="rotate(-90 187.9 112.9)">VBAT</text>
<text x="242.1" y="117.3">VS</text>
<text x="256.5" y="123" transform="rotate(-90 256.5 123)">ID</text>
<text x="292.7" y="125">VBUS</text>
<text x="91.6" y="130">VIN</text>
<text x="106" y="131.9">REGN</text>
<text x="163.2" y="130">GND</text>
<text x="250.6" y="130">GND</text>
<text x="163.2" y="135.1">VBAT</text>
<text x="153" y="155.4">TH</text>
<text x="171.3" y="150.3">VBAT</text>
<text x="171.9" y="160.5">GND</text>
<text x="131.3" y="165.6">GND</text>
<text x="153" y="165.6">REGN</text>
<text x="297.8" y="165.6">VBUS</text>
<text x="240.9" y="170.7">CC1</text>
<text x="297.8" y="170.7">CC2</text>
<text x="317.5" y="170.5" transform="rotate(-90 317.5 170.5)">ID</text>
<text x="109.2" y="194.2" transform="rotate(-90 109.2 194.2)">VS</text>
<text x="160.6" y="196.1">VBAT</text>
<text x="115.5" y="201.1">VBAT</text>
<text x="155.6" y="213.8">VBAT</text>
<text x="155.6" y="224">GND</text>
</g>
</svg>
